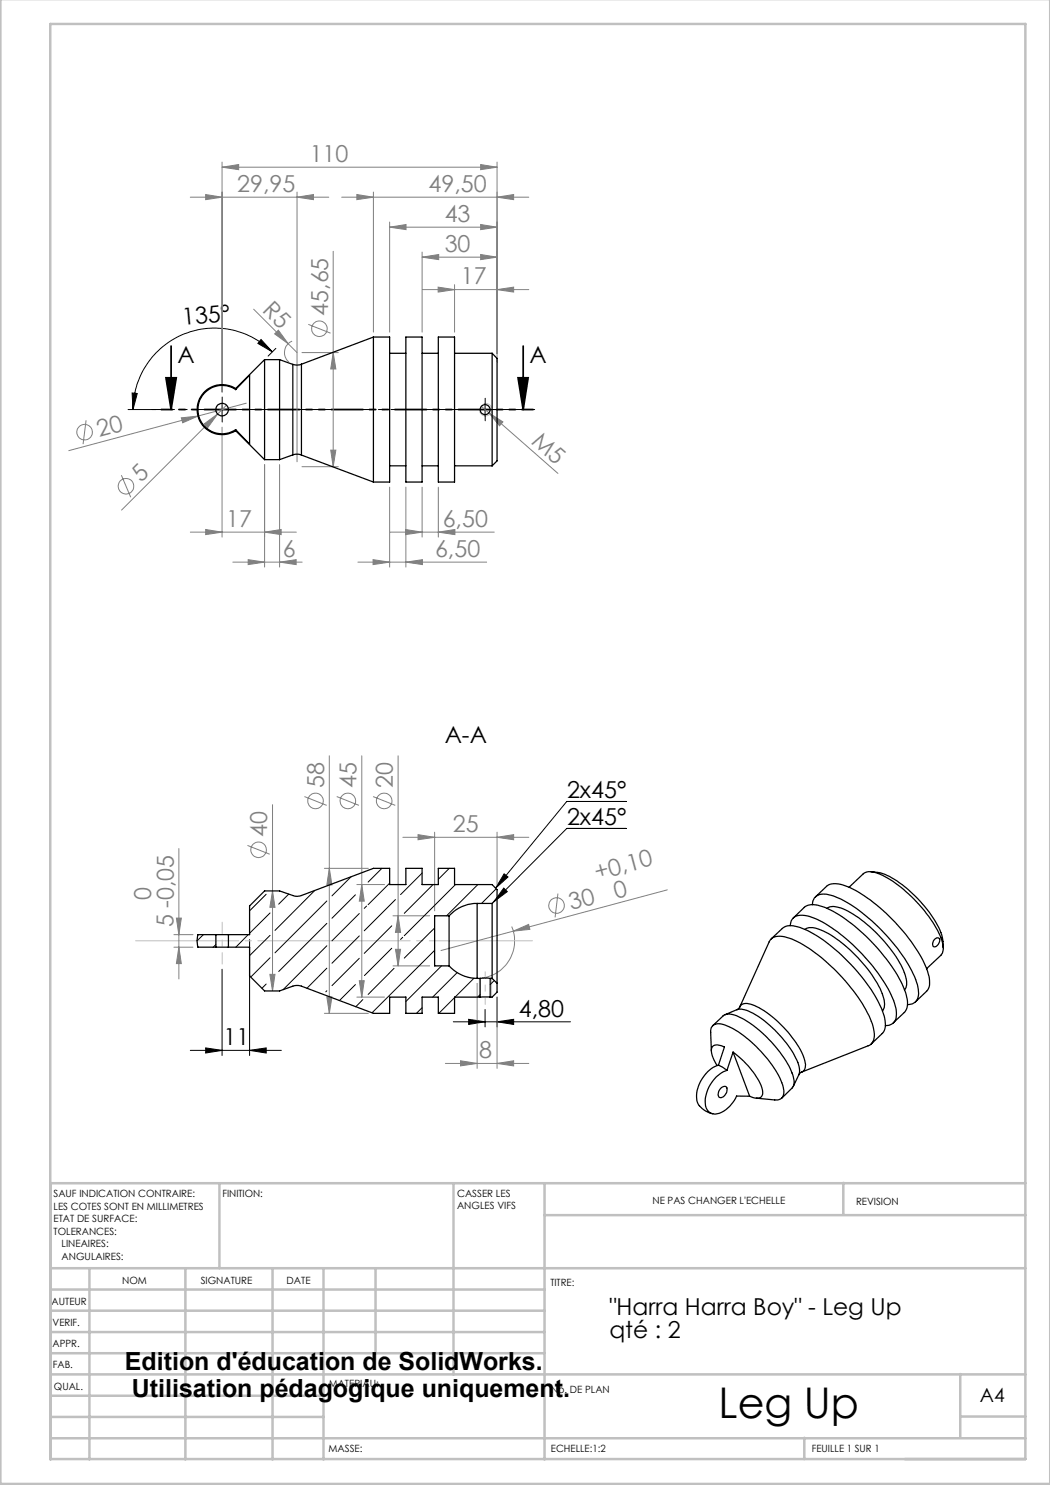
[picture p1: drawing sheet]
<svg xmlns="http://www.w3.org/2000/svg" width="210mm" height="297mm" viewBox="0 0 210 297" stroke-linecap="round" stroke-linejoin="round" font-family="sans-serif">
<g fill="none" stroke="#808080" stroke-width=".2">
<path d="M38.1 39.4h27.7M41.1 38.9l3.3 .5-3.3 .5zM44.4 33.4l3.3-.5v1zM44.4 32.4v46M44.4 33.4h55M59.4 39.4l3.3-.5v1zM59.4 38.4v54M68.3 39.4h37.5M71.4 38.9l3.3 .5-3.3 .5zM74.7 38.4v28M96.1 32.9l3.3 .5-3.3 .5zM99.4 39.4l3.3-.5v1z"/>
<path d="M99.4 32.4v40M66.6 50.3v43M77.9 45.4l3.3-.5v1zM77.9 44.4v22M77.9 45.4h21.5M84.4 51.4l3.3-.5v1zM84.4 50.4v16M84.4 51.4h15M84.6 57.9h21.2M87.6 57.4l3.3 .5-3.3 .5zM90.9 56.9v9.5M96.1 50.9l3.3 .5-3.3 .5z"/>
<path d="M96.1 44.9l3.3 .5-3.3 .5zM99.4 57.9l3.3-.5v1zM50.7 61.8l6.9 7M55.7 66l1.9 2.8-2.7-2zM57.6 68.8l1.8 1.7M58.4 68.2a2.5 2.5 0 0 0-.7 4.2M60.4 70.5h7.3M61.7 64.9l4.4 1.7M66.6 70.5l.6 3.3h-1.1zM17.2 84.1l-.6 4.7M24.3 95l1.8 4.4M36.3 83.6l3.3-.4-3.1 1.4z"/>
<path d="M39.6 83.2l-25.8 6.9M40.9 84.8l2.6-2-1.9 2.7zM44.4 85.4v22M45.3 81l-21 21M49.2 80.6l-9.6 2.6M52.9 92.9v20.5M55.9 92.9v20.5M60.4 93.3h7.3M66.1 90h1.1l-.6 3.3zM77.9 97.4v16M81.2 97.4v16M84.4 97.4v10"/>
<path d="M87.7 97.4v10M96.3 81.3l1.5 1.3M97.8 82.6l2.8 1.8-.7 .8zM97.8 82.6l13.8 12.1M38.1 106.4h21.2M41.1 105.9l3.3 .5-3.3 .5zM46.6 112.4h13.8M49.6 111.9l3.3 .5-3.3 .5zM52.9 106.4l3.3-.5v1zM55.9 112.4l3.3-.5v1zM71.6 112.4h25.7M74.6 111.9l3.3 .5-3.3 .5z"/>
<path d="M78.1 106.4h20.7M81.1 105.9l3.3 .5-3.3 .5zM81.2 112.4l3.3-.5v1zM87.7 106.4l3.3-.5v1zM60.9 159.3l4.4 1.8M65.9 151.2v51.5M67.3 159.3l4.5 1.8M72.4 151.2v48.2M74.6 159.3l4.5 1.8M79.6 151.2v42M35.8 169.7v26.1M49.5 169.1l4.4 1.7"/>
<path d="M54.5 178.2l.5 3.3h-1zM54.5 160.9v37.3M64.9 173.7h8.8M65.9 173.7l.5 3.3h-1zM71.4 176.9h5.5M72.4 176.9l.4 3.3h-.9zM80.6 167.5h25.2M83.6 166.9l3.3 .6-3.3 .5zM86.9 166.4v15.8M99.4 167.5l3.3-.6v1.1zM99.4 166.4v10.5M111.6 178.7l-.6 4.8"/>
<path d="M133.5 178l-45.3 12.1M34.8 186.9h3.8M34.8 189.4h3.8M35.3 183.6h1l-.5 3.3zM35.8 189.4l.5 3.3h-1zM54 194.9h1l-.5 3.3zM65.4 199.4h1l-.5 3.3zM71.4 199.4h5.5M71.9 196.1h.9l-.4 3.3zM78.6 193.2h7.3M78.6 183.2h7.3M79.1 189.9h1l-.5 3.3z"/>
<path d="M79.6 183.2l.5 3.3h-1zM95.4 196.7v17M99.4 199.4v14.3M102.3 185.3a7.5 7.5 0 0 1-5.9 10.3M102.7 186.2l3-1.3 .3 1zM64.9 202.7h8.8M89.1 212.7h16.7M92.1 212.2l3.3 .5-3.3 .5zM99.4 212.7l3.3-.5v1z"/>
<circle cx="63.9" cy="65.8" r="1.55"/>
<circle cx="16.9" cy="86.4" r="1.55"/>
<circle cx="25.2" cy="97.2" r="1.56"/>
<circle cx="51.7" cy="170" r="1.55"/>
<circle cx="63.1" cy="160.2" r="1.55"/>
<circle cx="69.6" cy="160.2" r="1.56"/>
<circle cx="76.8" cy="160.2" r="1.55"/>
<circle cx="111.3" cy="181.1" r="1.56"/>
</g>
<g fill="none" stroke="#000" stroke-width=".2">
<path d="M26.4 78.6l1 .1-.8 3.2zM52.2 67.9l2.3 2.5-2.9-1.7zM54.5 70.4a16.3 16.3 0 0 0-17.8-3.6 16.3 16.3 0 0 0-10.1 15.1M55.2 69.7l-1.6 1.5M25.6 81.9h5.6M43.2 81.9h2.5M44.4 80.7v2.5M95.8 81.9h2.5M97 80.7v2.5M100.8 177.6l.7 .7-2.7 2zM100.8 174.8l.8 .6-2.5 2.2zM125.2 160.3h-11.9l-14.2 17.3"/>
<path d="M125.2 165.7h-11.9l-14.5 14.6M44.4 193.8v17.3M49.9 187.9v23.2M99.4 199.4v6M38.1 210.1h18.2M41.1 209.6l3.3 .5-3.3 .5zM49.9 210.1l3.3-.5v1zM90.7 204.4h23.4M93.7 203.9l3.3 .5-3.3 .5zM97 201.9v3.5M99.4 204.4l3.3-.5v1z"/>
</g>
<path d="M33.2 75.6h2l-1 6.3zM34.2 69.2v12.7M103.6 75.6h2l-1 6.3zM104.6 69.2v12.7" fill="none" stroke="#000" stroke-width=".35"/>
<path d="M96.7 80.7a1.26 1.26 0 0 1 1.6 .9 1.26 1.26 0 0 1-.8 1.5 1.26 1.26 0 0 1-1.6-.8M95.9 195.7v3.7M98.3 195.7v3.7" fill="none" stroke="#c0c0c0" stroke-width=".2"/>
<path d="M44.4 80.7v-1.3M44.4 83.2v1.2M95.8 81.9h-1M97 80.7v-1M97 83.2v1M98.3 81.9h1" fill="none" stroke="#000" stroke-width=".2" stroke-dasharray="30.5 1.3 1.3 1.3"/>
<path d="M43.2 81.9h-12.8" fill="none" stroke="#000" stroke-width=".2" stroke-dasharray="30.5 1.3 1.3 1.3" stroke-dashoffset="26"/>
<path d="M45.7 81.9h61.2" fill="none" stroke="#000" stroke-width=".2" stroke-dasharray="30.5 1.3 1.3 1.3" stroke-dashoffset="1.8"/>
<path d="M106.6 81.9h-74.4" fill="none" stroke="#000" stroke-width=".35" stroke-dasharray="6.3 1.3 1.3 1.3 1.3 1.3" stroke-dashoffset="4.1"/>
<path d="M97 194.4v6.5" fill="none" stroke="#c0c0c0" stroke-width=".2" stroke-dasharray="30.5 1.3 1.3 1.3" stroke-dashoffset="29.1"/>
<path d="M44.4 184.4v8.4" fill="none" stroke="#c0c0c0" stroke-width=".2" stroke-dasharray="30.5 1.3 1.3 1.3" stroke-dashoffset="28.2"/>
<path d="M27.1 188.2h79.4" fill="none" stroke="#c0c0c0" stroke-width=".2" stroke-dasharray="30.5 1.3 1.3 1.3" stroke-dashoffset="9.8"/>
<g fill="none" stroke="#c0c0c0" stroke-width=".5">
<path d="M.1 -.1v296.9h209.9v-296.9M10.1 4.8h195v287h-195zM43.9 236.6v17M90.7 236.6v38.3M108.9 236.6v55.3M168.7 236.6v6.3M205.1 236.6h-195v55.3M10.1 253.6h195M10.1 257.9h98.8M17.9 253.6v38.3M37.1 253.6v38.3M54.5 253.6v38.3"/>
<path d="M64.7 253.6v38.3M75.1 253.6v17M108.9 243h96.2M10.1 270.6h98.8M10.1 266.4h98.8M10.1 262.1h98.8M10.1 279.1h54.6M10.1 274.9h195M192.1 274.8v12.7M10.1 287.7h195M10.1 283.4h54.6M160.9 287.5v4.3"/>
<path d="M192.1 283.3h13"/>
</g>
<g fill="#000">
<path d="M52.2 67.9l2.3 2.5-2.9-1.7zM26.4 78.6l1 .1-.8 3.2z"/>
<path d="M103.6 75.6h2l-1 6.3zM33.2 75.6h2l-1 6.3z"/>
<path d="M100.8 174.8l.8 .6-2.5 2.2zM100.8 177.6l.7 .7-2.7 2z"/>
<path d="M41.1 209.6l3.3 .5-3.3 .5zM49.9 210.1l3.3-.5v1z"/>
<path d="M93.7 203.9l3.3 .5-3.3 .5zM99.4 204.4l3.3-.5v1z"/>
</g>
<g fill="#808080">
<path d="M54.9 66.8l.8-.8 1.9 2.8z"/>
<path d="M40.9 84.8l2.6-2-1.9 2.7z"/>
<path d="M97.8 82.6l2.8 1.8-.7 .8z"/>
<path d="M99.4 57.9l3.3-.5v1zM87.6 57.4l3.3 .5-3.3 .5zM96.1 50.9l3.3 .5-3.3 .5zM84.4 51.4l3.3-.5v1zM96.1 44.9l3.3 .5-3.3 .5zM77.9 45.4l3.3-.5v1zM99.4 39.4l3.3-.5v1zM71.4 38.9l3.3 .5-3.3 .5zM52.9 106.4l3.3-.5v1zM41.1 105.9l3.3 .5-3.3 .5z"/>
<path d="M44.4 33.4l3.3-.5v1zM96.1 32.9l3.3 .5-3.3 .5zM81.1 105.9l3.3 .5-3.3 .5zM87.7 106.4l3.3-.5v1zM74.6 111.9l3.3 .5-3.3 .5zM81.2 112.4l3.3-.5v1zM41.1 38.9l3.3 .5-3.3 .5zM59.4 39.4l3.3-.5v1zM49.6 111.9l3.3 .5-3.3 .5zM55.9 112.4l3.3-.5v1z"/>
<path d="M92.1 212.2l3.3 .5-3.3 .5zM99.4 212.7l3.3-.5v1z"/>
<path d="M36.3 83.6l.2 1 3.1-1.4zM102.7 186.2l3.3-.3-.3-1z"/>
<path d="M71.9 196.1h.9l-.4 3.3zM72.4 176.9l.4 3.3h-.9z"/>
<path d="M79.1 189.9h1l-.5 3.3zM79.6 183.2l.5 3.3h-1z"/>
<path d="M54 194.9h1l-.5 3.3zM54.5 178.2l.5 3.3h-1z"/>
<path d="M65.9 173.7l.5 3.3h-1zM65.4 199.4h1l-.5 3.3z"/>
<path d="M66.6 70.5l.6 3.3h-1.1zM66.1 90h1.1l-.6 3.3zM35.3 183.6h1l-.5 3.3zM35.8 189.4l.5 3.3h-1z"/>
<path d="M83.6 166.9l3.3 .6-3.3 .5zM99.4 167.5l3.3-.6v1.1z"/>
</g>
<g fill="none" stroke="#000" stroke-width=".25">
<path d="M47.1 77.7a5 5 0 0 0-7.7 4.2 5 5 0 0 0 7.7 4.2M47.1 77.9l2.8-2.9v13.8l-2.8-2.9M47.1 77.7v.2M47.1 77.9a4.8 4.8 0 0 0-7.5 4 4.8 4.8 0 0 0 7.5 4M52.9 71.9v20M52.9 71.9l-5.8 5.8M52.9 71.9h3M55.9 71.9v20M55.9 71.9l2.7 1M58.6 72.9v18.1M60.3 72.8a2.44 2.44 0 0 1-1.7 .1M60.3 72.8v18.2"/>
<path d="M74.7 67.4h3.2v29h-3.2M74.7 67.4v29M74.7 67.4l-14.4 5.4M77.9 70.7h3.3M81.2 67.4h3.2v29h-3.2zM84.4 70.7h3.3M87.7 67.4h3.2v29h-3.2zM90.9 70.7h7.5M98.4 70.7l1 1v20.5l-1 1M98.4 70.7v22.5M47.1 85.9v.2M47.1 86.1l5.8 5.8"/>
<path d="M52.9 91.9h3M58.6 91a2.44 2.44 0 0 1 1.7 0M58.6 91l-2.7 .9M60.3 91l14.4 5.4M77.9 93.2h3.3M84.4 93.2h3.3M90.9 93.2h7.5M99.4 179.7v-1.8l-1-1h-7.5v-3.2h-3.2v3.2h-3.3v-3.2h-3.2v3.2h-3.3v-3.2h-3.2l-14.4 5.4a2.2 2.2 0 0 1-1.7 0l-2.7-.9h-3l-3 3v5.7h-4.2M99.4 179.7v17M99.4 179.7l-1 1M163.1 179.4l2.2-2.1a3.9 3.9 0 0 1 4.1 0 33.3 33.3 0 0 1 12.3 10.3 18.3 18.3 0 0 1 4.2 8.6v.8l-.3 .9-2.5 2.5M169.8 177.4l2.8-2.6a3.1 3.1 0 0 1 3.4 0 27 27 0 0 1 12.3 13.2 2.9 2.9 0 0 1-.1 3.1l-2.9 2.6"/>
<path d="M174.2 174.3a11 11 0 0 1 6.7 3 24.3 24.3 0 0 1 7.4 9.7l.3 1.2v1.3M43.2 186.9h-3.6a4.5 4.5 0 0 0 0 2.5h3.6M43.2 189.4h2.5M43.2 186.9h2.5M43.2 186.9v2.5M45.7 189.4h4.2v5.8l3 3h3l2.9-1h1.3l14.6 5.5h3.2v-3.3h3.3v3.3h3.2v-3.3h3.3v3.3h3.2v-3.3h5.1M45.7 186.9v2.5M89.8 193.2a7.7 7.7 0 0 0 5.6 2.5M89.8 183.2v10M89.8 183.2h-2.9v10h2.9M95.4 180.7v15M95.4 180.7a7.5 7.5 0 0 0-5.6 2.5"/>
<path d="M95.4 180.7h3M95.4 195.7h.6M96 195.7h2M96 199.4h2M96 195.7v3.7M98 195.7h.4M98 195.7v3.7M98.4 180.7v15M98.4 195.7l1 1M99.4 196.7v1.7l-1 1h-.4M154.2 187.8l2.3-2.1a3 3 0 0 1 3.1-.3 26.5 26.5 0 0 1 10.5 7.5 26.5 26.5 0 0 1 6.9 10.8 3.2 3.2 0 0 1-.5 3l-2.3 2.1M158 185.1a2.01 2.01 0 0 1 2.5-2 12.9 12.9 0 0 1 6.3 2.8 35.8 35.8 0 0 1 11.9 14.2 5.1 5.1 0 0 1 .3 4.1l-.4 .5-.6 .3-.9 .1"/>
<path d="M158.7 183.6l2.2-2.1a3.6 3.6 0 0 1 3.6-.2 30.9 30.9 0 0 1 11.7 9.2 26.4 26.4 0 0 1 4.7 7.5M161 185.9a3.3 3.3 0 0 1 3.2 .1 27.4 27.4 0 0 1 11.3 10.7 8.2 8.2 0 0 1 1.3 4.8l-.3 .7M162.5 180.9a2.14 2.14 0 0 1 2.8-2 20.9 20.9 0 0 1 9.1 5.3 32.9 32.9 0 0 1 8.9 12.2 3.6 3.6 0 0 1-.3 4l-.5 .4-1 .1M165.4 181.7a2.87 2.87 0 0 1 2.8-.1 27.4 27.4 0 0 1 11.7 10.9 6.9 6.9 0 0 1 1.3 5.1l-.3 .4M180.9 198a4.6 4.6 0 0 1 .1 4.3l-2.4 2.3M186.9 187.9a.58 .58 0 0 1 .9-.3 .58 .58 0 0 1 0 1l-.1 .2a.76 .76 0 0 1-1.1 .5l-.1-.5zM142.3 210.2l-.2-3.7a1.52 1.52 0 0 1 2-1.7 18.7 18.7 0 0 1 9 6.6l.5 .5a12.4 12.4 0 0 1 3.2 6.6 1.47 1.47 0 0 1-1.9 1.5l-3.6-.4M142.6 205.1l2-1.9a2.87 2.87 0 0 1 3.2 .2 23.9 23.9 0 0 1 10.8 11.6 2.55 2.55 0 0 1-.2 2.7l-2 1.9M143.7 213a6.8 6.8 0 0 0-4.2 7.5 4.3 4.3 0 0 0 3.1 2.2M143.7 213l1.7 1.1M143.7 213l1.2-3.6a2.04 2.04 0 0 0-2.4-.1 3.2 3.2 0 0 0 .5 3.1l.4 .7M144.2 217.6a.66 .66 0 0 1 .6-.3 .66 .66 0 0 1 .6 .5 1.53 1.53 0 0 1-1.5 1.7 1.32 1.32 0 0 1 .3-1.9z"/>
<path d="M145.4 214.1a6.8 6.8 0 0 0-4.2 7.4 2.12 2.12 0 0 0 3.3 .9 6.7 6.7 0 0 0 2.8-3.2h2.6M146.6 210.4l-1.2 3.7M146.6 210.4a16.7 16.7 0 0 1 5.8 7.4 1.22 1.22 0 0 1 0 1.3 1.22 1.22 0 0 1-1.1 .5l-1.4-.4M146.6 210.4l3.3 8.8M147.4 201.9a4.6 4.6 0 0 1 3.7 1 22.1 22.1 0 0 1 8.6 10l.2 1.1-.1 .9M147.4 201.9l-2.4 1M148 201.4l-.6 .5M148 201.4l5.8-13.1a2.25 2.25 0 0 1 2.7-1 18.2 18.2 0 0 1 7.8 4.2 34.2 34.2 0 0 1 10.2 13.3 4.6 4.6 0 0 1 0 3.6l-.6 .7-13.6 5.3M148 201.4a1.58 1.58 0 0 1 2.1-.6 20.2 20.2 0 0 1 9.1 7.7 9 9 0 0 1 1.9 4.7l-.2 .8-.6 .4M159.8 214.9l-1.2 2.4M160.3 214.4l-.5 .5"/>
<circle cx="44.4" cy="81.9" r="1.25"/>
<circle cx="97" cy="81.9" r="1"/>
</g>
<g fill="none" stroke="#000" stroke-width=".2">
<path d="M53.2 178.9l-3.3 3.3M57.7 178.8l-2 2M63 178.1l-8 8M70.2 175.4l-3.8 3.8M71.1 179l-4.7 4.7M76.4 173.7l-2.8 2.7M77.9 176.6l-4.3 4.3M79.1 179.9l-6.3 6.3M84.4 174.6l-4.3 4.3M86.6 176.9l-5.7 5.8M89.9 173.7l-2.2 2.2M91.1 176.9l-10.2 10.2"/>
<path d="M95.6 176.9l-6.3 6.3M99.2 177.8l-2.9 2.9M40.7 186.9l-1.3 1.3M43.2 188.9l-.5 .5M49.6 186.9l-2.4 2.5M53.2 196.8l-.8 .9M54 182.6l-4.1 4.1M54 187.1l-4.1 4M54 191.6l-3.8 3.8M65.4 180.2l-10.4 10.4M65.4 184.7l-9.7 9.6M65.4 189.2l-8.8 8.7"/>
<path d="M65.4 193.6l-4 4.1M65.4 198.2l-.2 .2M71.1 196.9l-3.2 3.2M71.9 191.7l-5.5 5.4M71.9 182.7l-5.5 5.5M71.9 187.2l-5.5 5.4M72.6 199.9l-1.4 1.5M73.3 181.2l-.5 .5M78.4 185.2l-5.6 5.5M78.4 189.6l-5.5 5.5M78.8 193.7l-5.2 5.2M80.5 187.5l-.4 .4"/>
<path d="M86.9 190.1l-12.5 12.5M86.9 185.6l-6 6M88.3 193.2l-7.1 7.1M90.9 199.5l-3.1 3.2M91.4 194.5l-4.9 4.9M94.8 195.6l-3.8 3.8M96 198.9l-.5 .5M98.8 196.1l-.8 .8M84.4 201.5l-1.1 1.2"/>
</g>
<text font-size="8.5" x="143.7" y="283.5">Leg Up</text>
<g font-size="5">
<text x="25" y="273.9">Edition d'éducation de SolidWorks.</text>
<text x="26.4" y="279.4">Utilisation pédagogique uniquement.</text>
</g>
<g font-size="4.7" fill="#808080">
<text x="61.9" y="32.4">110</text>
<text x="47.5" y="38.4">29,95</text>
<text x="85.7" y="38.4">49,50</text>
<text x="88.9" y="44.4">43</text>
<text x="88.9" y="50.4">30</text>
<text x="92.2" y="56.9">17</text>
<text x="52.3" y="62.1" transform="rotate(45 52.3 62.1)">R5</text>
<text x="65.6" y="63.2" transform="rotate(-90 65.6 63.2)">45,65</text>
<text x="19.9" y="87.4" transform="rotate(-15 19.9 87.4)">20</text>
<text x="106.1" y="88.6" transform="rotate(41 106.1 88.6)">M5</text>
<text x="28.2" y="96.6" transform="rotate(-45 28.2 96.6)">5</text>
<text x="45.3" y="105.4">17</text>
<text x="88.5" y="105.4">6,50</text>
<text x="56.6" y="111.4">6</text>
<text x="87" y="111.4">6,50</text>
<text x="64.8" y="157.6" transform="rotate(-90 64.8 157.6)">58</text>
<text x="71.3" y="157.6" transform="rotate(-90 71.3 157.6)">45</text>
<text x="78.6" y="157.6" transform="rotate(-90 78.6 157.6)">20</text>
<text x="53.4" y="167.4" transform="rotate(-90 53.4 167.4)">40</text>
<text x="90.6" y="166.4">25</text>
<text x="119.3" y="176.1" transform="rotate(-15 119.3 176.1)">+0,10</text>
<text x="123.2" y="179.7" transform="rotate(-15 123.2 179.7)">0</text>
<text x="30.2" y="180" transform="rotate(-90 30.2 180)">0</text>
<text x="34.7" y="185.5" transform="rotate(-90 34.7 185.5)">5 -0,05</text>
<text x="114.3" y="182.1" transform="rotate(-15 114.3 182.1)">30</text>
<text x="95.8" y="211.6">8</text>
</g>
<g font-size="4.7">
<text x="36.6" y="65.1" transform="rotate(-5 36.6 65.1)">135°</text>
<text x="35.5" y="72.7">A</text>
<text x="105.9" y="72.7">A</text>
<text x="88.9" y="148.6">A-A</text>
<text x="113.4" y="159.7">2x45°</text>
<text x="113.4" y="165.1">2x45°</text>
<text x="103.8" y="203.3">4,80</text>
<text x="44.7" y="209.1">11</text>
<text x="121.9" y="263">&quot;Harra Harra Boy&quot; - Leg Up</text>
<text x="121.9" y="267.6">qté : 2</text>
</g>
<text font-size="3.9" x="196" y="280.4">A4</text>
<g font-size="2">
<text x="10.7" y="239.5">SAUF INDICATION CONTRAIRE:</text>
<text x="44.5" y="239.5">FINITION:</text>
<text x="91.4" y="239.4">CASSER LES</text>
<text x="10.7" y="242">LES COTES SONT EN MILLIMETRES</text>
<text x="10.7" y="244.5">ETAT DE SURFACE:</text>
<text x="91.4" y="241.9">ANGLES VIFS</text>
<text x="130.5" y="240.8">NE PAS CHANGER L'ECHELLE</text>
<text x="171.2" y="241">REVISION</text>
<text x="10.7" y="247">TOLERANCES:</text>
<text x="12.3" y="249.5">LINEAIRES:</text>
<text x="12.3" y="252">ANGULAIRES:</text>
<text x="24.4" y="256.9">NOM</text>
<text x="40.1" y="256.8">SIGNATURE</text>
<text x="57.3" y="256.8">DATE</text>
<text x="110.1" y="257.1">TITRE:</text>
<text x="10.3" y="260.9">AUTEUR</text>
<text x="10.5" y="269.3">APPR.</text>
<text x="10.5" y="265.2">VERIF.</text>
<text x="10.6" y="273.6">FAB.</text>
<text x="10.8" y="278">QUAL.</text>
<text x="65.8" y="277.4">MATERIAU:</text>
<text x="110.2" y="278.5">No. DE PLAN</text>
<text x="65.7" y="290.4">MASSE:</text>
<text x="110.2" y="290.5">ECHELLE:1:2</text>
<text x="162.4" y="290.4">FEUILLE 1 SUR 1</text>
</g>
</svg>
